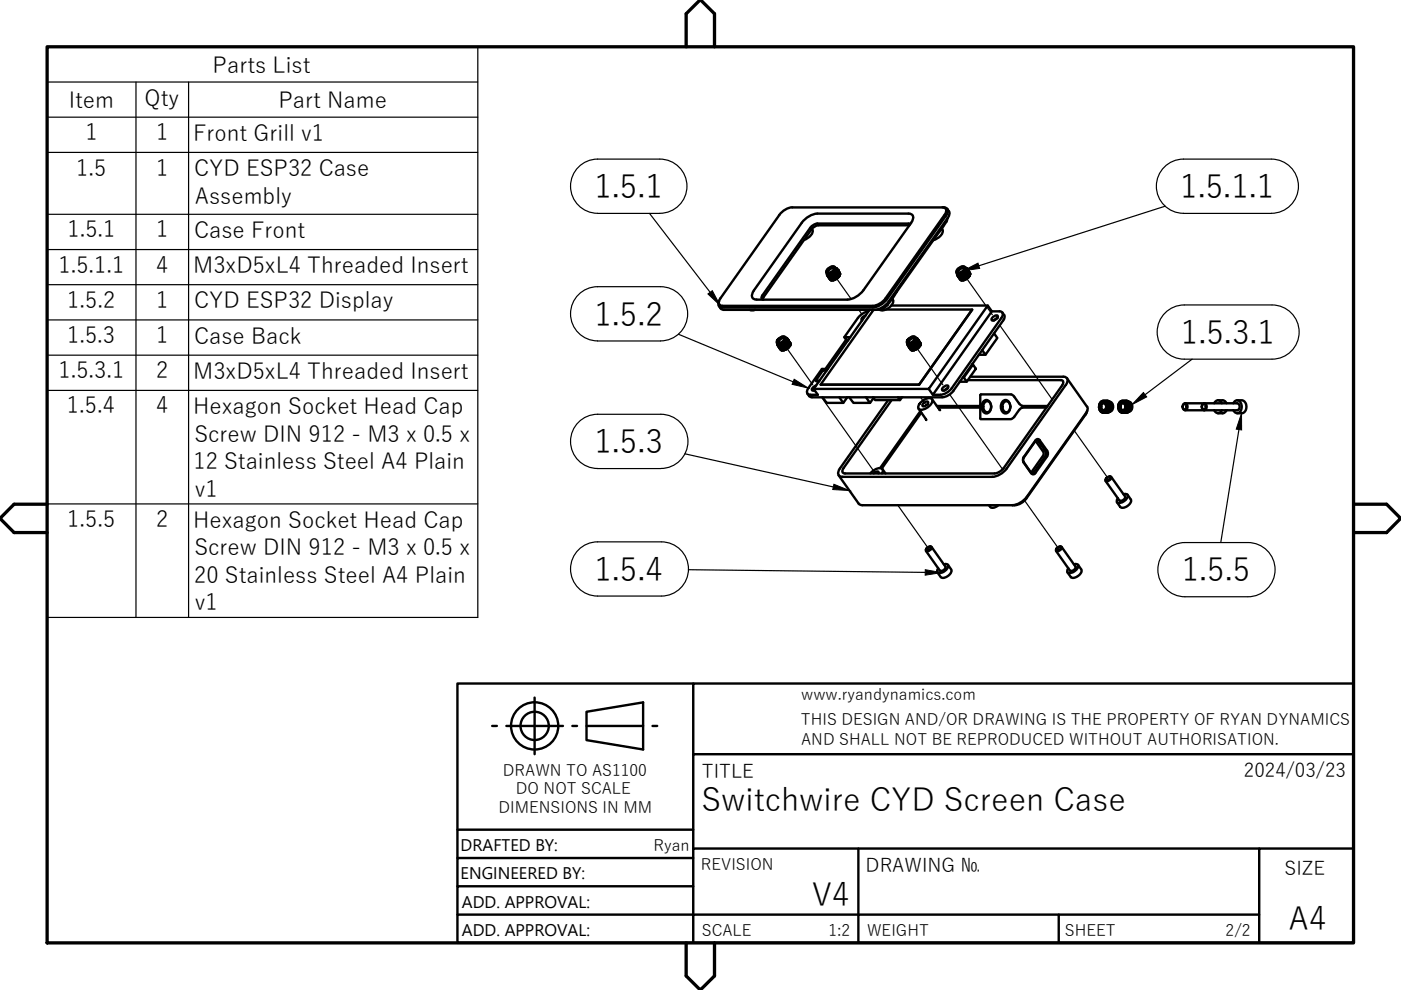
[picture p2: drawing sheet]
<svg xmlns="http://www.w3.org/2000/svg" width="297mm" height="210mm" viewBox="0 0 297 210" stroke-linecap="round" stroke-linejoin="round" font-family="sans-serif">
<!-- layer: Visible -->
<g fill="none" stroke="#000" stroke-width=".51">
<path d="M165.2 45.6l-12.5 17.6-.2 .6v.7l.7 .3M168 44h31.8a.88 .88 0 0 1 1 .2 .88 .88 0 0 1 .1 1.1l-12.8 18.1a4.3 4.3 0 0 1-3.1 1.8h-31.8M168 44a3.9 3.9 0 0 0-2.8 1.6M172.1 48.5l.1 .3M172.2 48.7a2.15 2.15 0 0 1-1.7 2.2M173.3 47.4h19.3l.4 .1M173.3 47.4l-1 .4-.5 .5-10.2 14.3M173.5 47.8h19.3M173.6 47.8l-1 .3-.6 .6-10.1 14.3-.2 .5M175.2 57.8l.2 .3M175.4 58.1l-.1 .2M175.4 58.2l.1 .3"/>
<path d="M175.4 58.5h.1M175.5 58.3h.1M175.5 58.5l.1 .2M175.6 56.9a1.04 1.04 0 0 1 1.4-.2 1.46 1.46 0 0 1-1.7 1.2l-.1-.4zM175.6 58.6l.1 .1M175.6 58.7l.1 .1M175.7 58.4l-.1 .3 .2-.3M175.7 58.7h-.1M175.7 57a.91 .91 0 0 1 1.2-.3 1.13 1.13 0 0 1-1.6 1zM175.7 58.9l.6 .6M175.7 58.6l.1-.2-.1 .3M175.7 58.6v.2v-.1"/>
<path d="M175.7 58.8l.1 .1M175.8 58.9l.1 .1M175.8 58.8l.6 .6h.4M175.8 58.8h-.1l.6 .7M175.9 59.2l.1 .1M175.9 58.6h-.2M176 59l1 .3 .3-.1M176 58.8l.2-.5-.3 .5M176 59.3h.1M176.2 59l.4-.1 .8 .1M176.2 58.3l-.4 .6 .3-.5M176.4 59.4l-.1 .1"/>
<path d="M176.5 58.4l-.3 .1M176.5 58.9l1 .1M176.7 58.1l-.4 .7 .2-.6M176.7 58.2v-.1l-.3 .6-.3 .1M176.7 58.2l-.1 .5h-.2M176.8 57.1v-.2a.92 .92 0 0 0-1.2 .9l.1 .1M176.9 59.3l-1-.3 .9 .4M176.9 58.7v.1M176.9 58.7l-.2 .2M176.9 58.5l-.3 .2M177 59.3l-.2 .1M177 56.6l.1 .3"/>
<path d="M177 58l-.3 .2M177.1 57.7l.1 .4-.1 .3-.2 .1zM177.1 57.7l-.3 .9M177.1 56.8h.1M177.1 56.8l.4 .2M177.1 56.8h.2M177.1 56.9a1.15 1.15 0 0 1-1 1.4h-.3l-.4-.2M177.2 56.9a1.33 1.33 0 0 1-1.8 1.2M177.2 57a1.32 1.32 0 0 1-1.7 1.2M177.2 56.8l.1 .1M177.3 57.3v.9M177.3 57.3v.8l-.2 .3"/>
<path d="M177.3 57.3l.1 .1M177.3 57l.2 .1M177.3 57.6l-.1 .2M177.4 57.1l-.1-.1 .3 .8M177.4 58.4l-.2 .1M177.4 58.3v.1l.6-.1M177.4 57.4l.1 .6-.2 .1M177.4 57h.1M177.5 57.1l.2 .5-.1 .1M177.5 57l.2 .4M177.5 57.2v.2M177.5 59l-.2 .2-.9-.2 .9 .1"/>
<path d="M177.5 57.1l.2 .2M177.6 57.8l-.1 .2M177.7 58h.4M177.7 57.3h.1M177.7 57.3h-.1M177.7 57.2h.1M177.7 57.9l.1 .1M177.7 57.3v.3M177.7 57.5a1.54 1.54 0 0 1-1.9 1.3M177.7 58l-.1 .1M177.7 57.5l.4 .3M177.7 58.8l-.1 .2"/>
<path d="M177.8 57.4v.2zM177.8 57.8h.2v.2l-.3-.1zM177.8 58.6l-.9 .1h.8M177.8 57.6v.1M177.9 58.6l-.2 .2h-.8M177.9 58.6h-.9M178 58.3h-.6l.2-.1h.5v.2h-.7M178.1 58.4l-.2 .2M178.1 58v.1M199.7 48.5l.1 .3M199.8 44h.5l.2 .3 .1 .3-.3 1-12.5 17.7-.8 .8a3.4 3.4 0 0 1-2 .7h-31.8M199.8 48.7a2.24 2.24 0 0 1-1.9 2.2"/>
<path d="M200.8 44.3a1.27 1.27 0 0 1 .1 1.9M200.8 46.3l-.1 .7-.8 1.3-11.8 16.4M200.9 46.2l-12.5 17.7M202.8 57.8l.2 .3M202.9 58.1v.2M203 58.3h.1M203 58.2v.3M203 58.5h.1M203 58.5l.2 .2M203.2 56.9a1.04 1.04 0 0 1 1.4-.2 1.46 1.46 0 0 1-1.7 1.2l-.1-.4zM203.2 58.6l.1 .1M203.2 58.7l.1 .1"/>
<path d="M203.2 58.4v.3l.1-.3M203.2 58.7h.1M203.2 57a.91 .91 0 0 1 1.3-.3 1.13 1.13 0 0 1-1.6 1zM203.3 58.8h.1M203.3 58.8l.6 .7M203.3 58.9l.6 .6M203.3 58.6v-.2v.3M203.3 58.6v.2v-.1M203.3 58.8l.1 .1M203.4 58.9l.1 .1M203.4 58.8l.6 .6h.4M203.5 59.2l.1 .1"/>
<path d="M203.5 58.6h-.2M203.6 59l1 .3 .3-.1M203.8 59l.4-.1 .8 .1M203.8 58.3l-.4 .6 .2-.5M203.8 58.5v-.2l-.3 .5M203.8 58.5l-.2 .3M204 59.4l-.1 .1M204.1 58.4l-.3 .1M204.1 58.9l1 .1-.2 .2M204.2 58.1l-.3 .7 .2-.6M204.3 58.2l-.1-.1-.2 .6-.3 .1M204.3 58.2l-.1 .5h-.2"/>
<path d="M204.4 57.1v-.2a.92 .92 0 0 0-1.2 .9l.1 .1M204.4 59.3l-.9-.3 .8 .4M204.5 58.7v.1M204.5 58.7l-.2 .2M204.5 58.5l-.3 .2M204.5 59.3l-.2 .1M204.5 56.6a.81 .81 0 0 1-.3 1.4l-.2 .2a.68 .68 0 0 1-1-.1M204.6 58l-.3 .2M204.6 57.7l.2 .1-.1 .4-.2 .3zM204.6 57.7l-.2 .9M204.7 56.8l.3 .1M204.7 56.8h.2"/>
<path d="M204.7 56.9a1.33 1.33 0 0 1-1.7 1.2M204.8 57a1.32 1.32 0 0 1-1.7 1.2M204.8 58.6h.7M204.8 58.6h-.2M204.9 56.8v.1M204.9 57.3v.9M204.9 57.3v.8l-.2 .3M204.9 57.3l.2 .2v.5l-.2 .1M204.9 57l.2 .1M204.9 59.1l-.9-.1 .9 .2M204.9 57.6l-.1 .2M205 57.1l-.1-.1 .3 .8"/>
<path d="M205 58.4l-.2 .1M205 58.3l-.1 .1 .6-.1M205 56.9l.1 .1M205 57h.1M205.1 57.1l.2 .5-.1 .1M205.1 57l.2 .4M205.1 57.2v.2M205.1 57.1l.1 .2M205.2 57.8l-.1 .2M205.2 57.2h.1M205.2 57.3l.1 .1M205.2 57.3h.1"/>
<path d="M205.3 57.9l.3-.1v.2zM205.3 58h.4v.1M205.3 57.9l.1 .1M205.3 57.5a1.54 1.54 0 0 1-1.9 1.3M205.3 58l-.1 .1M205.3 57.4v.2l.3 .2M205.3 57.4l.1 .2zM205.3 57.4h.1M205.3 58.8l-.1 .2M205.4 57.6v.1M205.4 58.6l-.9 .1h.8M205.5 58.6l-.2 .2h-.8"/>
<path d="M205.7 58.4l-.2 .2M205.7 58.2l-.1 .2h-.7M205.7 58.2l-.7 .1h.6M152.4 64.9a1.16 1.16 0 0 0 1.2 .8M152.5 63.8a.85 .85 0 0 0-.1 1 .85 .85 0 0 0 .8 .4M153.6 65.7h31.8M159 65.7l.4 .1 .7-.1M159.8 61.6l10.2-14.4 .8-.8 1-.7 1.5-.4h19.3a.89 .89 0 0 1 .9 .4 .89 .89 0 0 1 0 1l-10.5 14.9-.8 .8-1 .7-1.5 .4M159.9 61.6a1.15 1.15 0 0 0 0 1.8l.5 .1M160.4 63.5h19.3M161.6 62.6l-.1 .7 .4 .2M164.7 72.7l.2 .3"/>
<path d="M164.8 73v.1M164.9 72.9l-.1 .1M164.9 73.1l.2 .4M164.9 73.3l.1 .1M164.9 73.1l.1 .1M165.1 71.8a1.04 1.04 0 0 1 1.4-.3 1.46 1.46 0 0 1-1.7 1.3l-.1-.4zM165.1 73.5l.1 .2M165.2 73.3l-.1 .2 .2-.2M165.2 71.8a.91 .91 0 0 1 1.2-.2 1.13 1.13 0 0 1-1.6 .9zM165.2 73.7l.6 .6M165.2 73.5v.1M165.2 73.8l.6 .5"/>
<path d="M165.2 73.4l.1-.1-.2 .2M165.2 73.4v.2M165.3 73.7l.6 .5 .4 .1M165.3 73.8h.1M165.4 74l.1 .2M165.4 73.4h-.2M165.5 73.8l.9 .3 .4-.1M165.5 73.7l.2-.5-.3 .5M165.5 74.2h.1M165.7 73.2l-.4 .5 .3-.5M165.8 73.7h-.2M165.9 73.8h-.2"/>
<path d="M165.9 73.8h1M165.9 74.2l-.1 .1M165.9 73.6l.2-.1 .1-.6-.4 .7M166 73.2l-.3 .1M166 73.7l1 .1M166.2 72.9l-.4 .8 .2-.7M166.3 72v-.2a.92 .92 0 0 0-1.2 .8l.1 .1M166.3 74.2l-.9-.4 .9 .5M166.4 73.6l.8 .1M166.4 73.6h.1M166.4 73.6l-.2 .1M166.4 73.3l-.1 .1"/>
<path d="M166.4 74.1l-.1 .2M166.5 71.5l.1 .2M166.5 72.9l-.3 .2M166.6 72.6l.1 .1-.1 .5-.2 .1zM166.6 72.6l-.3 .8-.2 .2M166.6 71.6l.2 .1M166.6 71.7a1.15 1.15 0 0 1-1 1.4l-.3 .1-.4-.2M166.7 71.7a1.33 1.33 0 0 1-1.8 1.2M166.7 71.8a1.32 1.32 0 0 1-1.7 1.2M166.8 71.7h-.2l.4 .2M166.8 71.7v.1M166.8 73.1l-.2 .2"/>
<path d="M166.8 72.2v.9M166.8 72.2v.8M166.8 72.2l.1 .1M166.8 73.9l-.9-.1 .9 .2M166.8 71.9h.2M166.8 72.5l-.1 .2M166.9 72l-.1-.1 .3 .8M166.9 73.1l-.1 .2 .7-.1M166.9 71.8l.1 .1M166.9 72.3l.1 .6-.2 .1M167 71.9l.2 .5-.1 .2M167 71.9l.2 .4"/>
<path d="M167 72.1v.1M167 73.8l-.2 .2M167 72l.2 .1M167.1 72.7l-.1 .1M167.1 72.1h.1M167.2 72.8l.4 .1M167.2 72.1l-.1 .1M167.2 72.2h.1M167.2 72.1h.1M167.2 72.7l.1 .1M167.2 72.2l.1 .1M167.2 72.4a1.5 1.5 0 0 1-2 1.2"/>
<path d="M167.2 72.8l-.1 .2M167.2 72.4l.4 .3M167.2 73.7l-.1 .1M167.3 72.3l-.1 .1M167.3 72.3v.2zM167.3 72.6l.3 .1-.1 .1-.3-.1zM167.3 73.5l-.9 .1h.8M167.3 72.4v.2M167.4 73.4l-.2 .3M167.4 73.4l-.9 .1M167.5 73.1h-.6l.7-.1v.3M167.6 73.3h-.8l-.1 .1"/>
<path d="M167.6 73.2l-.2 .2M167.6 72.8v.2M175.3 78.6h-.8l-1.5 2.1 .1 .2h.5M175.5 78.2h-1.2l-2.9 4.1M179.8 72.2h-.5l-4.3 6M180.3 71.5h-1.3l.4 .5h.5M181.9 67.4l-2.9 4.1M183.5 66.9l-.3 .1a.68 .68 0 0 0-.4 1M184.1 66l-1.2 .5-1 .9M184.4 65.7l-11.9 16.8 .9 1.2h-1.6M185.2 65.7l-11.2 15.9M186.4 65.7h-.7"/>
<path d="M187.9 65.6l18.2 .1-11.2 15.9M188.1 64.7l-.6 .6-1.1 .3M188.4 63.9a4.3 4.3 0 0 1-3 1.8M189 64.8h20.4M189.2 63.3l.1 .3a1.38 1.38 0 0 1-.9 1.7 1.81 1.81 0 0 1-1.9 .3M192.3 72.7l.2 .3M192.4 73v.1M192.4 72.9v.1M192.5 73.1l.2 .4M192.5 73.3l.1 .1M192.6 73.2h-.2h.1M192.7 71.8a1.04 1.04 0 0 1 1.4-.3 1.46 1.46 0 0 1-1.7 1.3l-.1-.4z"/>
<path d="M192.7 73.5l.5 .7h.3M192.7 73.3v.2l.1-.2M192.7 73.5h.1M192.7 71.8a.91 .91 0 0 1 1.3-.2 1.13 1.13 0 0 1-1.6 .9zM192.8 73.6l.1 .1M192.8 73.5v.1M192.8 73.8l.6 .5M192.8 73.4v-.1l-.1 .2M192.8 73.4v.2M192.8 73.7h.1M192.9 73.8l1.1 .3 .4-.1M192.9 73.7l.6 .5 .3 .1"/>
<path d="M193 74l.1 .2M193 73.4h-.2M193.1 73.7l.2-.5-.3 .5M193.3 73.2l-.4 .5 .2-.5M193.4 73.7h-.2M193.5 73.8h-.2M193.5 73.8h1M193.5 73.6l.2-.1v-.6l-.3 .7M193.5 73.2l-.2 .1M193.6 73.7l1 .1M193.7 72.9l-.3 .8 .2-.7M193.9 72v-.2a.92 .92 0 0 0-1.2 .8l.1 .1"/>
<path d="M194 74.2l-1-.4 .8 .5M194 73.6h.1M194 73.6l-.2 .1M194 73.3l-.1 .1M194 74.1l-.2 .2M194 71.5a.81 .81 0 0 1-.3 1.4l-.2 .1a.68 .68 0 0 1-1 0M194 72.9l-.2 .2M194.1 72.6l.1 .3v.4h-.2zM194.1 72.6l-.2 .9-.2 .1M194.2 71.6l.2 .1M194.2 71.7a1.33 1.33 0 0 1-1.7 1.2M194.2 73.4h.8"/>
<path d="M194.2 73.4l-.1 .1M194.3 71.8a1.32 1.32 0 0 1-1.7 1.2M194.4 72.2v.8l-.2 .3M194.4 72.2v.8M194.4 72.2l.1 .1M194.4 71.9h.2M194.4 71.8l-.2-.1 .4 .2M194.4 73.9l-.9-.1 .9 .2M194.4 72.5l-.1 .2M194.4 72v-.1l.3 .5-.1 .4M194.4 73.3h.7M194.5 73.2l-.2 .2"/>
<path d="M194.5 73.1l-.1 .2 .7-.1M194.5 72.3l.1 .6-.2 .1M194.5 71.8l.1 .1M194.6 71.9l.2 .5-.1 .2M194.6 71.9l.2 .4M194.6 72.1l-.1 .1M194.6 73.8l-.2 .2M194.6 72l.1 .1M194.7 72.1h.1M194.7 72.8l.5 .1M194.7 72.1v.1M194.8 72.7l.1 .1"/>
<path d="M194.8 72.2h-.1M194.8 72.2l.1 .1M194.8 72.4a1.54 1.54 0 0 1-1.9 1.3M194.8 72.8l-.1 .2M194.8 72.4l.3 .3M194.8 73.7l-.2 .1M194.8 72.3v.1M194.8 72.3l.1 .2zM194.9 72.6l.2 .1v.1l-.3-.1zM194.9 73.5l-.9 .1h.8M194.9 72.8h.1M194.9 72.4v.2"/>
<path d="M195 73.4l-.2 .3-.8-.1M195.1 73.1h-.6l.7-.1-.1 .3M195.1 73.2l-.1 .2M195.2 72.8v.2M205.7 79.9h19.7a.83 .83 0 0 1 .9 .4 .83 .83 0 0 1-.1 .9l-.2 .4M206.1 77.3l-2 2.7h.2M206.1 77.3h.2M206.1 65.6l-11.2 16h-20.9M206.3 77.3l.6 .9-1.9 2.7-.7-.9zM207.5 75.2h1.4M210.3 66h1.6M210.5 67.2l.5-.3h.5a.98 .98 0 0 1-1.2 1l-.1-.2z"/>
<path d="M210.8 70.7l.7 1-2.6 3.5-.7-1M211.5 67.4l-.8 .6M211.9 66l.6 .3 .1 .7-.3 .4M212.3 67.4l-10.5 14.9-1.1 1a4.2 4.2 0 0 1-2.9 .4M212.5 66.3l.4 .5a1.05 1.05 0 0 1-.2 1.2l-6.6 9.3M171.4 82.3l-.2 .4v.7l.6 .3M172.5 82.5h24.4l.9 1.2 12.5-17.7-.9-1.2-12.5 17.7M172.7 82.7l-.1 .1M173 80.7h.8M173 81.7l-.5 .3-.4 .6 .2 .2h.5M174 81.5h20.9M174.4 84.2l.9 1.2h3.5"/>
<path d="M177.9 84.2l.9 1.2 .8-1.2M180.1 84.2l.8 1.2h3.6l-.9-1.2M185.1 84.2l.4 .6h5.3l-.4-.6M185.2 84.4l-.7 1M187.1 99.5l.6 .9M188.3 84.8l-10.2 14.5a1.06 1.06 0 0 0 .1 1.7l.4 .1M189 84.8l-10.2 14.5-.2 .6 .3 .4 31.9 .1 .9-.2 1.1-.9M191.2 84.2l-.4 .6M194.8 86.6l1.6 2.5M195.1 87.2l-8.5 12.1M195.1 87.2h.1M195.3 85.2a1.86 1.86 0 0 1 2.3-.6 2.07 2.07 0 0 1-1.9 2.2l-.4 .1-.6-.3a1.25 1.25 0 0 1 .6-1.4z"/>
<path d="M195.3 87.5l-8.4 11.8M195.8 85.4l.5-.2h.5a.89 .89 0 0 1-1.2 .9v-.2zM197.6 84.6l1.7 2.4M198.6 86.1h9.2M198.9 86.4h8.9M200 82.1l.5-.3h.5a.98 .98 0 0 1-1.2 1l-.1-.2zM201 82.3l-.8 .5M202.2 82.8l-1.1 1-1.3 .4h-27.6l-.5-.1-.5-.7M203.5 80.9h1.5M204.1 80l-1.9 2.8M205.2 80.6h19.7M207.8 88.7l.2 .1"/>
<path d="M208 88.9h6.3M208.5 85.1a.92 .92 0 0 1 1.1-.2 .92 .92 0 0 1 .5 .9 1.28 1.28 0 0 1-1.3 1.8 1.7 1.7 0 0 1-.3-2.5zM208.7 85.4a.84 .84 0 0 1 1.1-.2 .84 .84 0 0 1 .3 1 .88 .88 0 0 1-.8 1.2 .88 .88 0 0 1-.8-1.2zM212.6 85.1a.92 .92 0 0 1 1-.2 .92 .92 0 0 1 .6 .9 1.28 1.28 0 0 1-1.3 1.8 1.7 1.7 0 0 1-.3-2.5zM212.8 85.4a.84 .84 0 0 1 1-.2 .84 .84 0 0 1 .4 1 .88 .88 0 0 1-.8 1.2 .88 .88 0 0 1-.9-1.2zM216.1 86.9l-1 1.5-.7 .4M216.1 85.6l-1-1.5-.7-.5-6.5 .1-.1 5M216.1 85.6l.7 .5M216.8 86.1h5.3M219.5 93.5l-2.6 3.8 .1 .6 1.6 2.3M219.5 93.5l.2-.1 .5 .1M219.6 93.5h.1"/>
<path d="M219.6 93.4l-2.5 3.5a1.15 1.15 0 0 0 0 1.2l1.5 2.2M219.6 93.3a.51 .51 0 0 1 .9 0l1.5 2.2M219.6 93.5l1.5 2.2M220.1 93.5l1.6 2.2 .1 .6-2.6 3.9M221.1 96.6l-2.4 3.5M221.2 95.7l.1 .6-.1 .3M221.9 86.4h-5.1l-.7 .5M222 95.5a1.15 1.15 0 0 1 0 1.3l-2.5 3.5a.5 .5 0 0 1-.9 0M224.9 80.6l.5 .2v.5l-.2 .4M225.2 81.7l-12.4 17.6M225.9 81.7l-12.4 17.6a4.3 4.3 0 0 1-3.1 1.8h-31.8M226.2 80.2l4.3 6"/>
<path d="M230.4 87.5l-12.8 18.2-.7 .7-.9 .5-.8 .2h-32.4M230.5 86.2a1.28 1.28 0 0 1-.3 1.5l-12.5 17.6a4.3 4.3 0 0 1-3 1.8M230.5 87.1l-.2 .4M233 86.1v.3M233.1 85.8l-.1 .3M233.1 85.8v.1M233.1 86.5l-.1-.1 .2 .5M233.2 86.9l.1 .3M233.2 86.9l.1 .2M233.3 85.3l-.2 .5M233.3 87.2l.2 .1M233.4 85.6a.65 .65 0 0 1 .9-.1 .65 .65 0 0 1 .2 .7 .68 .68 0 0 1-.6 .9 .68 .68 0 0 1-.6-.9z"/>
<path d="M233.5 87.3l.2 .1M233.6 85.7a.52 .52 0 0 1 .7-.1 .52 .52 0 0 1 .2 .6 .55 .55 0 0 1-.5 .8 .55 .55 0 0 1-.5-.8zM233.9 85h.2l-.1 .1zM233.9 85l-.6 .3M233.9 87.4h.1M233.9 85.1h.1M234 85.1h.1M234.1 85h.1M234.1 85h.2M234.1 85l.2 .1M234.2 87.5h.2M234.3 85v.1"/>
<path d="M234.3 85v.3M234.3 87.4l-.2 .1M234.3 85.1l.1 .3M234.3 87.5h.1M234.4 85.1l.1-.1v.3l-.2-.2M234.4 87.5h-.1M234.4 87.5h.1M234.4 85h-.1M234.4 87.2h-.1M234.5 85.1h.6M234.5 87.5h.1M234.5 85.3l.1 .2"/>
<path d="M234.6 87.5h-.1M234.6 85.1l.6 .1M234.6 87l-.1 .2M234.7 85.3l-.1 .4M234.7 85l.2 .1M234.7 87.4h.1M234.7 85.2l-.1 .6M234.7 86.7l-.1 .3M234.7 85.8l-.1-.1 .1-.6a1.36 1.36 0 0 1 .1 2.2M234.7 85.8l.1 .3M234.8 86.1v.3M234.8 85.3h.1l-.2 .5"/>
<path d="M234.8 86.4l-.1 .3M234.8 87.3a1.06 1.06 0 0 1-1.2 0h-.1M234.8 87.2l-.2 .2-.7 .1 .1-.2 .1 .2M234.8 85h-.3l.2 .1M234.8 85.1l.7 .5 .1 .3M234.9 85h.1M234.9 85.3l.1 .2-.2 .6M234.9 87.3l-.1 .1M234.9 87.5h-.1M235 87.2l-.1 .3zM235 87.4l.1-.3-1 .4M235 85.5l-.3 .8"/>
<path d="M235 85.7l.2 .1-.4 .6M235.1 85.3l.1 .2M235.1 86.7v.2l-.8 .5M235.1 86.9l-.1 .2M235.1 87.1v.2M235.2 85.7v.4l-.5 .6M235.2 85.5l.5 .7M235.2 86.1l-.6 .7M235.2 86.2l-.1 .3-.5 .5M235.2 86.3v.3l-.9 .6v.2M235.2 86.9l-.1 .2M235.3 85.2a1.14 1.14 0 0 1 .7 1 1.14 1.14 0 0 1-.7 1.1"/>
<path d="M235.3 85.2l.1 .1M235.3 86.6v.6l-.1-.5M235.3 85.8v.4l.3 .6M235.3 86.2l.3 .6M235.3 87.2l-.1 .2M235.4 86.3l-.1 .3M235.4 87.1l-.1-.5 .1 .6 .3-.9-.2-.9a1.32 1.32 0 0 1-.2 1.8M235.5 85.6l-.1-.2-.6-.3 .7 .5M235.6 86.8l-.1 .2M235.6 86.6l-.2-.6 .2 .7M235.6 86.1l-.4-.6 .5 .7M235.7 86.2v.3"/>
<path d="M237.1 86.1v.3M237.1 85.8v.3M237.1 85.8l.1 .1M237.2 86.5l-.1-.1 .1 .5M237.2 85.5v.3M237.4 85.3v.2h-.2M237.4 87.1l-.2-.2 .2 .1v.2M237.4 87.2l.1 .1M237.5 85.6a.65 .65 0 0 1 .8-.1 .65 .65 0 0 1 .3 .7 .68 .68 0 0 1-.6 .9 .68 .68 0 0 1-.7-.9zM237.5 85.1l-.1 .2M237.7 85.7a.52 .52 0 0 1 .7-.1 .52 .52 0 0 1 .2 .6 .55 .55 0 0 1-.5 .8 .55 .55 0 0 1-.5-.8zM237.7 85v.2l-.2-.1"/>
<path d="M237.7 87.4l-.2-.1h.1l.1 .2M237.8 87.5h.2M238 85h-.2M238 87.4h.1M238 85.1h.1M238.1 85.1h.1M238.2 85l-.1 .1-.2-.1 .2 .1M238.2 85h.1M238.2 85h.2M238.2 85l-.1 .1M238.2 85l.2 .1M238.3 87.5h.1"/>
<path d="M238.4 85l-.1 .1M238.4 85v.1M238.4 87.4l-.2 .1M238.4 85.1v.2M238.4 85.1v.3M238.4 87.5h.1M238.5 87.5h.1M238.5 85.1l.1-.1-.2 .4-.1-.3M238.5 87.5h-.1M238.5 85h-.1M238.5 87.2h-.1M238.5 85.1h.7"/>
<path d="M238.6 85.3l.1 .2M238.6 85l.2 .1M238.6 85h.3M238.6 87.5h.1M238.7 85.1l.6 .1M238.7 87l-.1 .2M238.7 85l.2 .1M238.8 85.1l-.2 .6 .2 .1M238.8 85.3l-.2 .4M238.8 85.2l-.1 .6M238.8 85.1a1.35 1.35 0 0 1 .1 2.2M238.8 86.7l-.1 .3"/>
<path d="M238.8 85.8v.3M238.8 86.1v.3M238.8 85.3h.2l-.2 .5M238.8 86.4v.3M238.8 87.3l-.9 .2M238.9 87.3l-.9 .2M238.9 87.2l-.1 .1M238.9 85.1l.7 .5-.7-.5 .5 .2 .2 .3M238.9 85h.2M239 85.3l.1 .2-.3 .6M239 87.3l-.2 .1M239 87.5l-.2-.1v.1"/>
<path d="M239.1 87.4l.1-.3-1.3 .4M239.1 87.2l-.1 .3zM239.1 85.5l-.4 .8M239.1 85.7l.1 .1-.4 .6M239.1 85.3l.1 .2M239.2 86.9l-.2 .2M239.2 87.1v.2M239.2 86.7l-.1 .3-.8 .4M239.2 85.7v.4l-.4 .6M239.2 85.5l.5 .7M239.2 86.1l-.6 .7M239.2 86.2l.1 .2-.6 .6"/>
<path d="M239.3 86.3l-.1 .3-.8 .6-.1 .2M239.3 86.7l.1 .5M239.3 86.9l-.1 .2M239.3 85.2a1.14 1.14 0 0 1 .8 1 1.14 1.14 0 0 1-.8 1.1M239.3 85.2l.2 .1M239.4 85.8v.2M239.4 86.2l.2 .6M239.4 86.6v.6M239.4 87.2l-.2 .2M239.4 86l.2 .8M239.4 86.3v.3M239.5 85.4a1.34 1.34 0 0 1-.1 1.8"/>
<path d="M239.5 85.4l.3 .9-.4 .9v-.6l.1 .5M239.6 85.6l.1 .3M239.6 86.8l-.1 .2M239.7 86.6l-.3-.6 .2 .7M239.7 86.2v.3M239.7 86.1l-.5-.6 .5 .7M250.9 85.7a.52 .52 0 0 1 .7-.1 .52 .52 0 0 1 .2 .6 .55 .55 0 0 1-.5 .8 .55 .55 0 0 1-.6-.8zM251 85.7a.53 .53 0 0 1 .6 .5 .53 .53 0 0 1-.6 .6 .77 .77 0 0 1 0-1.1zM251.2 85.5h11.1a.77 .77 0 0 1 .5 .7 .77 .77 0 0 1-.5 .8h-11.1M255 85.7a.52 .52 0 0 1 .6-.1 .52 .52 0 0 1 .2 .6 .55 .55 0 0 1-.5 .8 .55 .55 0 0 1-.5-.8zM255 85.7a.53 .53 0 0 1 .7 .5 .53 .53 0 0 1-.7 .6 .77 .77 0 0 1 0-1.1zM257.4 85.5a.84 .84 0 0 1 .8-.6 .84 .84 0 0 1 .9 .6"/>
<path d="M257.4 87a.84 .84 0 0 0 .8 .6 .84 .84 0 0 0 .9-.6M258.2 84.9h1.3l.6 .6M260.1 87l-.6 .6h-1.3M261.5 85.5a.88 .88 0 0 1 1-.6 .88 .88 0 0 1 .7 .9 1.21 1.21 0 0 1-1.2 1.7l-.5-.5M262.3 84.9l1.4 .1 .4 .5 .2 .6-.1 .8-.4 .5-.4 .2h-1.1M177.8 100.8l4.3 6M182 106.8l.8 .3M184.5 100.4l.8-.7a1.64 1.64 0 0 1 1.8-.2l.1 .5-.2 .4M185.3 100.4a.71 .71 0 0 1 1-.2v.2M196.4 116.4l-.1 .1M196.6 116.1l.7-.2a.74 .74 0 0 1-.9 .8v-.4zM197.1 115.9h.4a.81 .81 0 0 1-1.2 .8v-.2"/>
<path d="M197.5 116l3 4.1a.91 .91 0 0 1-1.2 .9l-3-4.2M200.1 119.7h.9a1.72 1.72 0 0 1-2.1 1.8l-.2-.4 .2-.6M201 119.8l.7 .9v.4l-.3 .7-.5 .4-.6 .3h-.6l-1-1.2M209.7 107.1l.3 .5 .3 .1 .7-.2 .7-.4M218.6 100.1l.2 .2 .4-.2M223.9 116.4v.1M224.2 116.1l.7-.2a.74 .74 0 0 1-.9 .8v-.4zM224.7 115.9h.4a.81 .81 0 0 1-1.2 .8v-.2M225.1 116l2.9 4.1a.91 .91 0 0 1-1.1 .9l-3-4.2M227.7 119.7h.8a1.72 1.72 0 0 1-2 1.8l-.2-.4 .2-.6M228.6 119.8l.7 1.1-.1 .5-.5 .7-.9 .4h-.5l-1-1.2M234.4 102l2.9 4.1a.91 .91 0 0 0 1.2-.8"/>
<path d="M234.7 101.2l.7-.1a.74 .74 0 0 1-.9 .7v-.4zM235.2 101l.4 .1a.81 .81 0 0 1-1.2 .8l.1-.3M235.6 101.1l2.9 4.2M238.2 104.8l.8 .1a1.72 1.72 0 0 1-2 1.7l-.2-.4 .2-.6M239.1 104.9l.7 1v.4l-.3 .6-.5 .4-.7 .3h-.5l-1-1.1"/>
</g>
<g fill="#000">
<circle cx="175.5" cy="58.2" r=".25"/>
<circle cx="177.2" cy="57" r=".25"/>
<circle cx="177.6" cy="57.2" r=".25"/>
<circle cx="203.1" cy="58.2" r=".25"/>
<circle cx="204.7" cy="56.8" r=".25"/>
<circle cx="204.8" cy="57" r=".25"/>
<circle cx="165" cy="73" r=".25"/>
<circle cx="166.6" cy="71.7" r=".25"/>
<circle cx="192.6" cy="73" r=".25"/>
<circle cx="194.3" cy="71.8" r=".25"/>
<circle cx="233.9" cy="85" r=".25"/>
<circle cx="234.3" cy="85.1" r=".25"/>
<circle cx="237.9" cy="85" r=".25"/>
<circle cx="238.4" cy="85.1" r=".25"/>
</g>
<!-- layer: Tweak Trail -->
<path d="M177.4 59l3.1 4.4M205 59l5.4 7.7M166.9 73.9l5.4 7.7M182.1 65.7l.7 1M194.5 73.9l5.4 7.7M212 69l11.1 15.7M174.2 84.2l11.4 16.2M195.2 84.2l1.2 1.8M201.3 83.6l11.3 15.9M227.8 91.3l7.1 10.1M190.4 107.1l6.4 9.2M217.2 106.1l7.2 10.2" fill="none" stroke="#000" stroke-width=".25"/>
<!-- layer: TitleBlock -->
<g fill="none" stroke="#000" stroke-width=".51">
<path d="M104.4 153.9h.9M107.4 153.9h12M113.3 147.9v12M121.3 153.9h1M124.4 150.9l12-2v10l-12-2zM124.4 153.9h12M138.3 153.9h1M147 159.9v-15h140v15M147 144.9h-50v31M147 179.9v-20h140v20M147 175.9h-50v6M182 179.9v14h-35v6h35"/>
<path d="M267 179.9h20v20h-20zM267 179.9h-120v14h-50v6h50M147 187.9h-50v6M147 181.9h-50v6M224.5 193.9v6M267 193.9h-85v6h85"/>
<circle cx="113.4" cy="153.9" r="5"/>
<circle cx="113.4" cy="153.9" r="3"/>
</g>
<!-- layer: Border -->
<path d="M148.5 0l-3 2.9v7M148.5 -.1l3 3v7M10 9.9h277v190h-277zM10 106.9h-7l-3 3 3 3h7M287 106.9h7l3 3-3 3h-7M145.5 199.9v7l3 3 3-3v-7" fill="none" stroke="#000" stroke-width=".7"/>
<!-- layer: Parts Lists -->
<g fill="none" stroke="#000" stroke-width=".25">
<path d="M10 9.9h91.3v121h-91.3zM10 17.4h91.3M28.8 17.4v113.5M40 17.4v113.5M10 24.8h91.3M10 32.3h91.3M10 45.4h91.3M10 52.9h91.3M10 60.4h91.3M10 67.8h91.3M10 75.3h91.3M10 82.8h91.3"/>
<path d="M10 106.8h91.3"/>
</g>
<!-- layer: Balloons -->
<g fill="none" stroke="#000" stroke-width=".25">
<path d="M126.7 33.7h13.2a5.7 5.7 0 0 1 5.7 5.8 5.7 5.7 0 0 1-5.7 5.7M126.7 33.7a5.7 5.7 0 0 0-5.7 5.8 5.7 5.7 0 0 0 5.7 5.7M126.7 45.2h13.2M137.7 45.2l12.9 16.8M247 43.7l-39.5 12.7M250.9 45.2h18.6M250.9 45.2a5.7 5.7 0 0 1-5.7-5.7 5.7 5.7 0 0 1 5.7-5.8h18.6a5.7 5.7 0 0 1 5.8 5.8 5.7 5.7 0 0 1-5.8 5.7M126.7 60.8h13.3a5.7 5.7 0 0 1 5.8 5.7 5.7 5.7 0 0 1-5.8 5.8h-13.3M126.7 60.8a5.7 5.7 0 0 0-5.7 5.7 5.7 5.7 0 0 0 5.7 5.8M143.8 70.9l24.4 10.1M247 66.3a5.7 5.7 0 0 1 4.1-1.6h18.6a5.7 5.7 0 0 1 5.7 5.7 5.7 5.7 0 0 1-5.7 5.8h-18.6a5.7 5.7 0 0 1-5.3-3.6 5.7 5.7 0 0 1 1.2-6.3zM252.8 76.2l-10 7.5"/>
<path d="M126.7 87.8h13.4a5.7 5.7 0 0 1 5.8 5.8 5.7 5.7 0 0 1-5.8 5.7h-13.4M126.7 87.8a5.7 5.7 0 0 0-5.7 5.8 5.7 5.7 0 0 0 5.7 5.7M145.2 96.2l31.5 7M262.7 91.1l-3.9 23.9M126.7 114.9h13.5a5.7 5.7 0 0 1 5.8 5.7 5.7 5.7 0 0 1-5.8 5.8h-13.5M126.7 114.9a5.7 5.7 0 0 0-5.7 5.7 5.7 5.7 0 0 0 5.7 5.8M247.2 116.7a5.7 5.7 0 0 1 4-1.7h13.4a5.7 5.7 0 0 1 5.7 5.8 5.7 5.7 0 0 1-5.7 5.7h-13.4a5.7 5.7 0 0 1-5.3-3.5 5.7 5.7 0 0 1 1.3-6.3zM146 120.8l50.2 .6"/>
</g>
<path d="M204.2 57.4l3.1-1.6 .4 1.1zM150.1 62.3l.9-.7 1.7 3.1zM168.4 80.4l3 1.9-3.5-.8zM242.4 83.2l.7 1-3.1 1.6zM263.2 87.6v3.6l-1.1-.2zM176.8 102.7l3.3 1.3-3.5-.2zM196.2 120.8l3.5 .6-3.5 .6z" fill="#000" stroke="#000" stroke-width=".21"/>
<g font-size="6.7">
<text x="126" y="42">1.5.1</text>
<text x="250.2" y="42">1.5.1.1</text>
<text x="126" y="69">1.5.2</text>
<text x="250.4" y="72.9">1.5.3.1</text>
<text x="126" y="96.1">1.5.3</text>
<text x="126" y="123.1">1.5.4</text>
<text x="250.5" y="123.3">1.5.5</text>
<text x="148.7" y="171.9">Switchwire CYD Screen Case</text>
<text x="172.1" y="192">V4</text>
<text x="273.2" y="197.2">A4</text>
</g>
<g font-size="4.7">
<text x="45.1" y="15.4">Parts List</text>
<text x="14.6" y="22.9">Item</text>
<text x="30.7" y="22.5">Qty</text>
<text x="59" y="22.9">Part Name</text>
<text x="18.1" y="29.8">1</text>
<text x="33.1" y="29.8">1</text>
<text x="41" y="29.9">Front Grill v1</text>
<text x="16.2" y="37.2">1.5</text>
<text x="33.1" y="37.2">1</text>
<text x="41.2" y="37.4">CYD ESP32 Case</text>
<text x="41.3" y="43.2">Assembly</text>
<text x="14.3" y="50.3">1.5.1</text>
<text x="33.1" y="50.3">1</text>
<text x="41.2" y="50.5">Case Front</text>
<text x="12.4" y="57.8">1.5.1.1</text>
<text x="33.1" y="57.8">4</text>
<text x="41" y="57.9">M3xD5xL4 Threaded Insert</text>
<text x="14.3" y="65.3">1.5.2</text>
<text x="33.1" y="65.3">1</text>
<text x="41.2" y="65.4">CYD ESP32 Display</text>
<text x="14.2" y="72.7">1.5.3</text>
<text x="33.1" y="72.7">1</text>
<text x="41.2" y="72.8">Case Back</text>
<text x="12.4" y="80.2">1.5.3.1</text>
<text x="33.1" y="80.2">2</text>
<text x="41" y="80.3">M3xD5xL4 Threaded Insert</text>
<text x="14.2" y="87.7">1.5.4</text>
<text x="33.1" y="87.7">4</text>
<text x="41" y="87.8">Hexagon Socket Head Cap</text>
<text x="41.2" y="93.7">Screw DIN 912 - M3 x 0.5 x</text>
<text x="41" y="99.5">12 Stainless Steel A4 Plain</text>
<text x="41.3" y="105.3">v1</text>
<text x="14.3" y="111.7">1.5.5</text>
<text x="33.1" y="111.7">2</text>
<text x="41" y="111.9">Hexagon Socket Head Cap</text>
<text x="41.2" y="117.7">Screw DIN 912 - M3 x 0.5 x</text>
<text x="41.2" y="123.6">20 Stainless Steel A4 Plain</text>
<text x="41.3" y="129.4">v1</text>
</g>
<g font-size="4">
<text x="148.8" y="164.9">TITLE</text>
<text x="263.7" y="164.8">2024/03/23</text>
<text x="183.5" y="184.9">DRAWING №</text>
<text x="272.4" y="185.5">SIZE</text>
</g>
<g font-size="3.6">
<text x="97.7" y="180.4">DRAFTED BY:</text>
<text x="97.7" y="186.5">ENGINEERED BY:</text>
<text x="97.9" y="192.5">ADD. APPROVAL:</text>
<text x="97.9" y="198.5">ADD. APPROVAL:</text>
</g>
<g font-size="3.3">
<text x="169.9" y="148.4">www.ryandynamics.com</text>
<text x="169.8" y="153.7">THIS DESIGN AND/OR DRAWING IS THE PROPERTY OF RYAN DYNAMICS</text>
<text x="169.8" y="157.9">AND SHALL NOT BE REPRODUCED WITHOUT AUTHORISATION.</text>
<text x="106.6" y="164.4">DRAWN TO AS1100</text>
<text x="105.7" y="172.4">DIMENSIONS IN MM</text>
<text x="109.4" y="168.3">DO NOT SCALE</text>
<text x="138.6" y="180.5">Ryan</text>
<text x="148.6" y="184.4">REVISION</text>
<text x="148.8" y="198.4">SCALE</text>
<text x="175.6" y="198.5">1:2</text>
<text x="183.8" y="198.4">WEIGHT</text>
<text x="225.8" y="198.5">SHEET</text>
<text x="259.9" y="198.4">2/2</text>
</g>
</svg>
